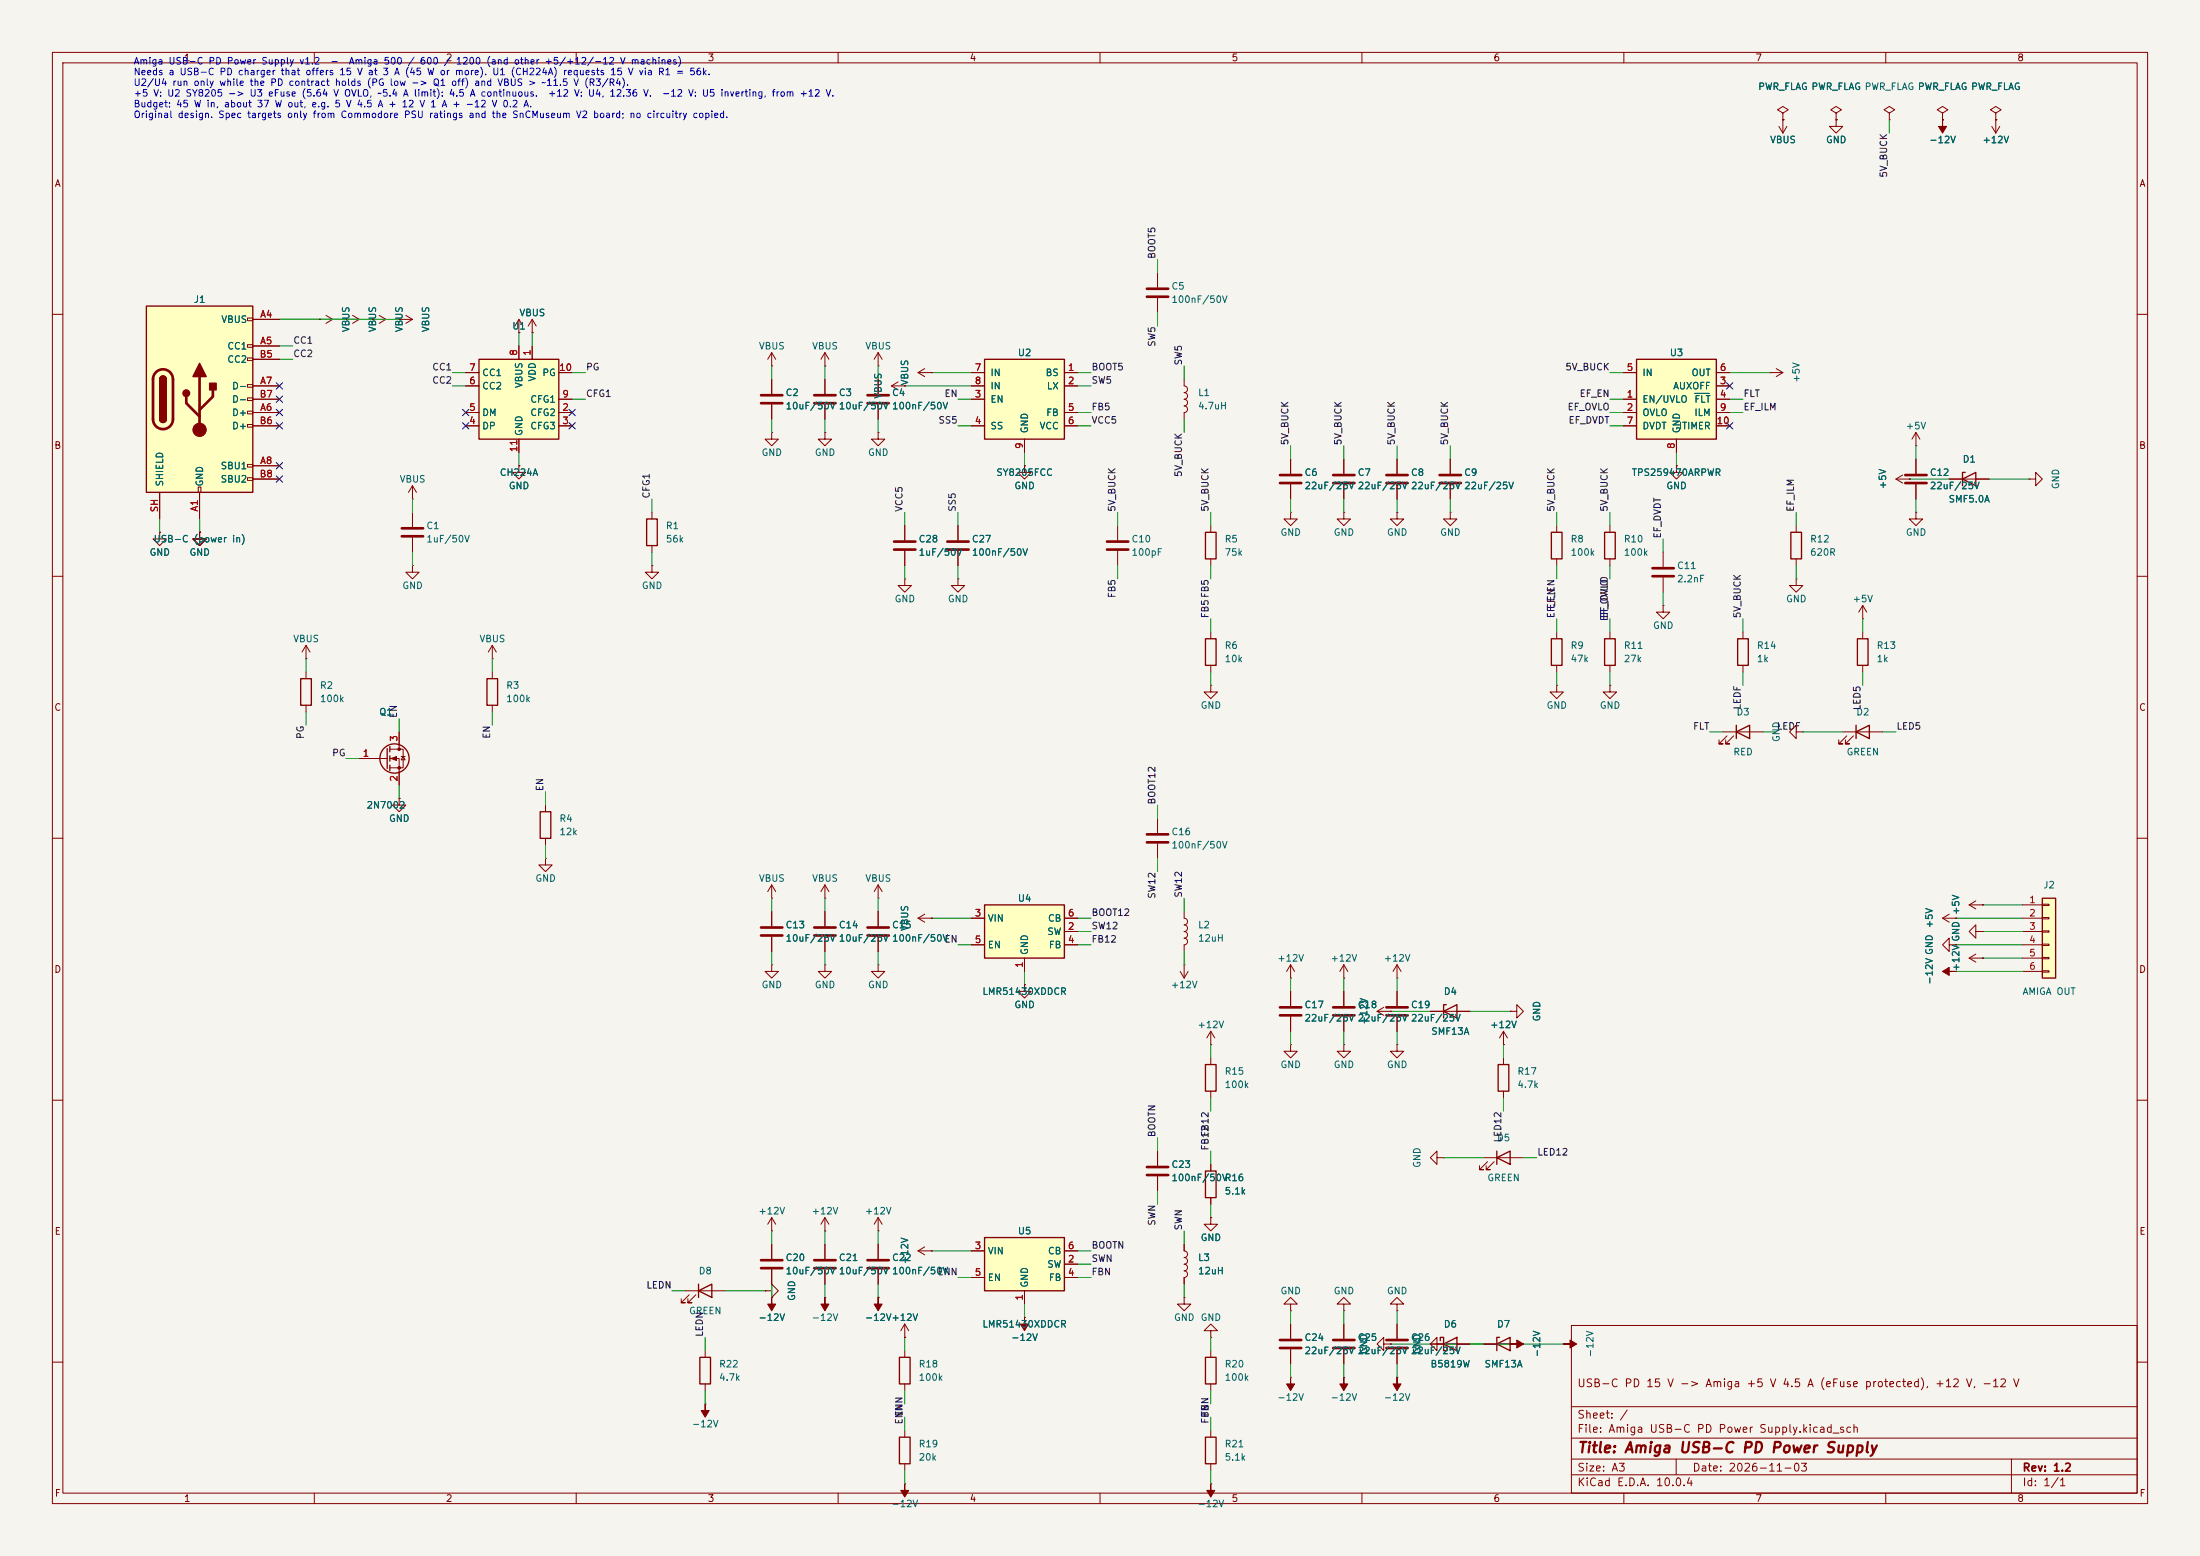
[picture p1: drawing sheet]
<svg xmlns="http://www.w3.org/2000/svg" width="420mm" height="297mm" viewBox="0 0 420 297" stroke-linecap="round" stroke-linejoin="round" font-family="sans-serif">
<path d="M0 0h420v297h-420z" fill="#f5f4ef" stroke="#f5f4ef" stroke-width=".19"/>
<g fill="none" stroke="#840000" stroke-width=".19">
<path d="M10 10h400v277h-400zM12 12h396v273h-396zM60 10v2M110 10v2M160 10v2M210 10v2M260 10v2M310 10v2M360 10v2M10 60h2M408 60h2M99.1 88.9v1.3h1.2l-1.2 1.2-1.3-1.2h1.3"/>
<path d="M99.1 88.9h.1M10 110h2M213.4 100.3v2.8M213.4 105.2v2.8M408 110h2M10 160h2M408 160h2M288.3 193h1.3v-1.2l1.2 1.2-1.2 1.3v-1.3M288.3 193h.1M10 210h2M408 210h2M300 253h108v32h-108z"/>
<path d="M10 260h2M300 278.5h108M300 274.5h108M300 268.5h108M320 278.5v3M384 278.5v6.5M408 260h2M60 285v2M110 285v2M160 285v2M210 285v2M260 285v2"/>
<path d="M300 281.5h108M310 285v2M360 285v2"/>
</g>
<path d="M211.3 103.4h4.1M211.3 104.9h4.1" fill="none" stroke="#840000" stroke-width=".51"/>
<path d="M188 68.6h15.2v15.2h-15.2z" fill="#ffffc2"/>
<path d="M188 68.6h15.2v15.2h-15.2zM123.4 99.1h2.1v5h-2.1zM230.1 121.9h2.1v5.1h-2.1zM275.6 193l2.5-1.2v2.5zM276.1 191.8h-.5v2.5M230.1 203.2h2.1v5.1h-2.1zM285.7 219.7v2.5M230.1 223.5h2.1v5.1h-2.1zM285.7 221l2.6-1.3v2.5zM171.7 259.1h2v5.1h-2zM171.7 274.3h2v5.1h-2z" fill="none" stroke="#840000" stroke-width=".25"/>
<g fill="none" stroke="#840000" stroke-width=".19">
<path d="M221 52.1v2.8M221 56.9v2.8M185.4 71.1h2.6M185.4 73.7h2.6M185.4 76.2h2.6M203.2 71.1h2.5M203.2 73.7h2.5M203.2 78.7h2.5M226.1 72.4v1.3a.64 .64 0 0 1 .6 .6 .64 .64 0 0 1-.6 .6 .64 .64 0 0 1 .6 .7 .64 .64 0 0 1-.6 .6 .64 .64 0 0 1 .6 .6 .64 .64 0 0 1-.6 .7 .64 .64 0 0 1 .6 .6 .64 .64 0 0 1-.6 .6v1.3M78.7 95.3h.1M78.7 92.7l-.7 1.3M78.7 92.7l.8 1.3"/>
<path d="M78.7 92.7v2.6M78.7 97.8v2.8M124.5 97.8v1.3M185.4 81.3h2.6M195.6 88.9v1.3h1.2l-1.2 1.2-1.3-1.2h1.3M195.6 88.9h.1M195.6 83.8v2.6M203.2 81.3h2.5M246.4 97.8v1.3h1.2l-1.2 1.2-1.3-1.2h1.3M246.4 97.8h.1M246.4 87.6v2.8M246.4 92.5v2.8"/>
<path d="M256.5 97.8v1.3h1.3l-1.3 1.2-1.2-1.2h1.2M256.5 97.8h.1M256.5 87.6v2.8M256.5 92.5v2.8M266.7 97.8v1.3h1.3l-1.3 1.2-1.3-1.2h1.3M266.7 97.8h.1M266.7 87.6v2.8M266.7 92.5v2.8M276.9 97.8v1.3h1.2l-1.2 1.2-1.3-1.2h1.3M276.9 97.8h.1M276.9 87.6v2.8M276.9 92.5v2.8"/>
<path d="M30.5 101.6v1.3h1.2l-1.2 1.2-1.3-1.2h1.3M30.5 101.6h.1M38.1 101.6v1.3h1.3l-1.3 1.2-1.3-1.2h1.3M38.1 101.6h.1M78.7 108v1.2h1.3l-1.3 1.3-1.2-1.3h1.2M78.7 108h.1M78.7 102.6v2.8M124.5 108v1.2h1.2l-1.2 1.3-1.3-1.3h1.3M124.5 108h.1M124.5 104.1v1.3M182.9 110.5v1.3h1.2l-1.2 1.2-1.3-1.2h1.3M182.9 110.5h.1"/>
<path d="M182.9 100.3v2.8M182.9 105.2v2.8M231.1 120.7v1.2M231.1 127v1.3M246.4 199.4v1.3h1.2l-1.2 1.2-1.3-1.2h1.3M246.4 199.4h.1M246.4 189.2v2.8M246.4 194.1v2.8M256.5 199.4v1.3h1.3l-1.3 1.2-1.2-1.2h1.2M256.5 199.4h.1M256.5 189.2v2.8M256.5 194.1v2.8"/>
<path d="M262.9 193h2.5M262.9 193l1.3 .8M264.2 192.3l-1.3 .7M265.4 193h.1M266.7 189.2v2.8M266.7 194.1v2.8M273 193h7.7M287 199.4h.1M287 196.9l-.7 1.2M287 196.9l.8 1.2M287 196.9v2.5M221 219.7v2.8"/>
<path d="M231.1 201.9v1.3M231.1 208.3v1.3M157.5 237.5v2.8M167.6 234.9h.1M167.6 232.4l-.7 1.3M167.6 232.4l.8 1.3M167.6 232.4v2.5M167.6 237.5v2.8M221 224.5v2.8M226.1 237.5v1.3a.64 .64 0 0 1 .6 .6 .64 .64 0 0 1-.6 .6M231.1 232.4v1.3h1.3l-1.3 1.2-1.2-1.2h1.2M231.1 232.4h.1"/>
<path d="M231.1 222.2v1.3M231.1 228.6v1.3M274.3 221v-1.3l-1.3 1.3 1.3 1.2v-1.2h1.3M275.6 221h.1M283.2 221h7.6M284 221.7l-1.6 1.6h.8h-.8v-.8M285.2 221.7l-1.5 1.6h.8h-.8v-.8M146 246.4h1.3v-1.3l1.3 1.3-1.3 1.2v-1.2M146 246.4h.1M147.3 247.6h.1M157.5 247.6h.1M157.5 242.3v2.8"/>
<path d="M167.6 247.6h.1M167.6 242.3v2.8M172.7 257.8v1.3M226.1 247.6v1.3h1.2l-1.2 1.3-1.3-1.3h1.3M226.1 247.6h.1M226.1 240a.64 .64 0 0 1 .6 .7 .64 .64 0 0 1-.6 .6 .64 .64 0 0 1 .6 .6 .64 .64 0 0 1-.6 .7 .64 .64 0 0 1 .6 .6 .64 .64 0 0 1-.6 .6v1.3M172.7 264.2v1.2M172.7 273v1.3M172.7 279.4v1.3M172.7 283.2h.1"/>
</g>
<g fill="none" stroke="#840000" stroke-width=".51">
<path d="M218.9 55.1h4.1M218.9 56.6h4.1M244.3 90.7h4.1M244.3 92.2h4.1M254.5 90.7h4.1M254.5 92.2h4.1M264.7 90.7h4M264.7 92.2h4M274.8 90.7h4.1M274.8 92.2h4.1M76.7 100.8h4.1M76.7 102.4h4.1"/>
<path d="M180.8 103.4h4.1M180.8 104.9h4.1M244.3 192.3h4.1M244.3 193.8h4.1M254.5 192.3h4.1M254.5 193.8h4.1M264.7 192.3h4M264.7 193.8h4M218.9 222.8h4.1M218.9 224.3h4.1M155.4 240.5h4.1M155.4 242.1h4.1"/>
<path d="M165.6 240.5h4.1M165.6 242.1h4.1"/>
</g>
<g fill="#840000" stroke="#840000" stroke-width=".19">
<path d="M147.3 247.6v1.3h.8l-.8 1.3-.7-1.3h.7z"/>
<path d="M157.5 247.6v1.3h.7l-.7 1.3-.8-1.3h.8z"/>
<path d="M167.6 247.6v1.3h.8l-.8 1.3-.7-1.3h.7z"/>
<path d="M172.7 283.2v1.3h.8l-.8 1.2-.7-1.2h.7z"/>
</g>
<path d="M91.4 68.6h15.3v15.2h-15.3z" fill="#ffffc2"/>
<path d="M91.4 68.6h15.3v15.2h-15.3zM374.6 91.4l2.6-1.2v2.5zM375.2 90.2h-.6v2.5" fill="none" stroke="#840000" stroke-width=".25"/>
<g fill="none" stroke="#840000" stroke-width=".19">
<path d="M88.9 78.7h2.5M88.9 73.7h2.5M88.9 71.1h2.5M99.1 66v2.6M101.6 66v2.6M106.7 78.7h2.5M106.7 71.1h2.5M106.7 76.2h2.5M337.8 71.1h.1M337.8 71.1h2.6M339.1 70.4l1.3 .7M340.4 71.1l-1.3 .8"/>
<path d="M88.9 81.3h2.5M99.1 83.8v2.6M106.7 81.3h2.5M372.1 91.4h7.6M175.3 175.3l1.2 .7M175.3 175.3h2.5M176.5 174.5l-1.2 .8M177.8 175.3h.1"/>
</g>
<path d="M188 172.7h15.2v10.2h-15.2z" fill="#ffffc2"/>
<path d="M331.5 139.7l2.5-1.3v2.6zM331.5 138.4v2.6M354.3 139.7l2.6-1.3v2.6zM354.3 138.4v2.6M188 172.7h15.2v10.2h-15.2z" fill="none" stroke="#840000" stroke-width=".25"/>
<g fill="none" stroke="#840000" stroke-width=".19">
<path d="M339.6 24.1l.8 1.3M340.4 21.6l1-.6-1-.7-1.1 .7 1.1 .6v1.3M340.4 22.9h.1M340.4 22.9v2.5M341.1 24.1l-.7 1.3M350.5 22.9v1.2h1.3l-1.3 1.3-1.3-1.3h1.3M350.5 22.9h.1M350.5 21.6l1-.6-1-.7-1 .7 1 .6v1.3M360.7 21.6l1-.6-1-.7-1 .7 1 .6v1.3M360.7 22.9h.1M370.8 21.6l1.1-.6-1.1-.7-1 .7 1 .6v1.3M370.8 22.9h.1"/>
<path d="M380.2 24.1l.8 1.3M381 21.6l1-.6-1-.7-1 .7 1 .6v1.3M381 22.9h.1M381 22.9v2.5M381.8 24.1l-.8 1.3M320 88.9v1.3h1.3l-1.3 1.2-1.2-1.2h1.2M320 88.9h.1M365.8 85.1h.1M365.8 82.6l-.8 1.2M365.8 82.6l.7 1.2M365.8 82.6v2.5M365.8 87.6v2.8"/>
<path d="M365.8 92.5v2.8M387.3 91.4h1.3v-1.2l1.3 1.2-1.3 1.3v-1.3M387.3 91.4h.1M328.9 139.7h7.6M342.9 139.7v-1.3l-1.3 1.3 1.3 1.3v-1.3h1.3M344.2 139.7h.1M351.8 139.7h7.6M329.7 140.5l-1.5 1.5h.7h-.7v-.8M331 140.5l-1.6 1.5h.8h-.8v-.8M352.6 140.5l-1.6 1.5h.8h-.8v-.8M353.8 140.5l-1.5 1.5h.8h-.8v-.8M185.4 175.3h2.6"/>
<path d="M203.2 177.8h2.5M203.2 175.3h2.5M370.8 175.3h2.6M370.8 175.3l1.3 .7M372.1 174.5l-1.3 .8M373.4 175.3h.1M375.9 172.7l1.3 .8M375.9 172.7h2.6M377.2 177.8v-1.3l-1.3 1.3 1.3 1.3v-1.3h1.3M377.2 172l-1.3 .7M378.5 177.8h.1M378.5 172.7h.1"/>
<path d="M185.4 180.3h2.6M195.6 188v1.2h1.2l-1.2 1.3-1.3-1.3h1.3M195.6 188h.1M195.6 182.9v2.5M203.2 180.3h2.5M372.1 180.3v-1.2l-1.3 1.2 1.3 1.3v-1.3h1.3M373.4 185.4h.1M373.4 180.3h.1M375.9 182.9l1.3 .7M375.9 182.9h2.6M377.2 182.1l-1.3 .8M378.5 182.9h.1"/>
</g>
<g fill="#840000" stroke="#840000" stroke-width=".19">
<path d="M370.8 22.9v1.2h.8l-.8 1.3-.7-1.3h.7z"/>
<path d="M370.8 185.4l1.3-.7v.7h1.3h-1.3v.8z"/>
</g>
<path d="M363.7 90.7h4.1M363.7 92.2h4.1" fill="none" stroke="#840000" stroke-width=".51"/>
<path d="M389.9 171.5h2.5v15.2h-2.5z" fill="#ffffc2"/>
<path d="M230.1 101.6h2.1v5.1h-2.1zM296.2 101.6h2v5.1h-2zM306.3 101.6h2.1v5.1h-2.1zM341.9 101.6h2v5.1h-2zM296.2 121.9h2v5.1h-2zM306.3 121.9h2.1v5.1h-2.1zM331.7 121.9h2.1v5.1h-2.1zM354.6 121.9h2v5.1h-2zM389.9 171.5h2.5v15.2h-2.5zM286 203.2h2v5.1h-2z" fill="none" stroke="#840000" stroke-width=".25"/>
<g fill="none" stroke="#840000" stroke-width=".19">
<path d="M361.9 91.4l1.3 .8M361.9 91.4h2.6M363.2 90.7l-1.3 .7M364.5 91.4h.1M365.8 97.8v1.3h1.2l-1.2 1.2-1.3-1.2h1.3M365.8 97.8h.1M231.1 100.3v1.3M231.1 106.7v1.3M297.2 100.3v1.3M297.2 106.7v1.3M307.3 100.3v1.3M307.3 106.7v1.3"/>
<path d="M317.5 115.6v1.2h1.3l-1.3 1.3-1.3-1.3h1.3M317.5 115.6h.1M317.5 105.4v2.8M317.5 110.2v2.8M342.9 110.5v1.3h1.3l-1.3 1.2-1.3-1.2h1.3M342.9 110.5h.1M342.9 100.3v1.3M342.9 106.7v1.3M355.6 118.1h.1M355.6 115.6v2.5M355.6 115.6l-.8 1.2M355.6 115.6l.8 1.2"/>
<path d="M231.1 130.8v1.3h1.3l-1.3 1.3-1.2-1.3h1.2M231.1 130.8h.1M297.2 130.8v1.3h1.2l-1.2 1.3-1.3-1.3h1.3M297.2 130.8h.1M297.2 120.7v1.2M297.2 127v1.3M307.3 130.8v1.3h1.3l-1.3 1.3-1.2-1.3h1.2M307.3 130.8h.1M307.3 120.7v1.2M307.3 127v1.3M332.7 120.7v1.2M332.7 127v1.3"/>
<path d="M355.6 120.7v1.2M355.6 127v1.3M221 156.2v2.8M221 161v2.8M226.1 174v1.3a.64 .64 0 0 1 .6 .6 .64 .64 0 0 1-.6 .6 .64 .64 0 0 1 .6 .7 .64 .64 0 0 1-.6 .6M226.1 177.8a.64 .64 0 0 1 .6 .6 .64 .64 0 0 1-.6 .7 .64 .64 0 0 1 .6 .6 .64 .64 0 0 1-.6 .6v1.3M386.1 172.7h3.8M386.1 175.3h3.8M386.1 177.8h3.8M389.9 172.6h1.3v.2h-1.3zM389.9 175.1h1.3v.3h-1.3zM389.9 177.7h1.3v.2h-1.3z"/>
<path d="M225.3 185.4l.8 1.3M226.1 184.2h.1M226.1 184.2v2.5M226.8 185.4l-.7 1.3M231.1 199.4h.1M231.1 196.9v2.5M231.1 196.9l-.7 1.2M231.1 196.9l.8 1.2M246.4 186.7h.1M246.4 184.2l-.8 1.2M246.4 184.2l.7 1.2M246.4 184.2v2.5"/>
<path d="M256.5 186.7h.1M256.5 184.2l-.7 1.2M256.5 184.2l.8 1.2M256.5 184.2v2.5M266.7 199.4v1.3h1.3l-1.3 1.2-1.3-1.2h1.3M266.7 199.4h.1M266.7 186.7h.1M266.7 184.2l-.8 1.2M266.7 184.2l.8 1.2M266.7 184.2v2.5M386.1 180.3h3.8M386.1 182.9h3.8"/>
<path d="M386.1 185.4h3.8M389.9 180.2h1.3v.3h-1.3zM389.9 182.8h1.3v.2h-1.3zM389.9 185.3h1.3v.2h-1.3zM287 201.9v1.3M287 208.3v1.3"/>
</g>
<path d="M315.5 108.5h4M315.5 110h4M218.9 159.3h4.1M218.9 160.8h4.1" fill="none" stroke="#840000" stroke-width=".51"/>
<path d="M312.4 68.6h15.3v15.2h-15.3z" fill="#ffffc2"/>
<path d="M312.4 68.6h15.3v15.2h-15.3zM275 255.9v-.6h.6v2.5h.6v-.6M275.6 256.5l2.5-1.2v2.5zM230.1 274.3h2.1v5.1h-2.1z" fill="none" stroke="#840000" stroke-width=".25"/>
<g fill="none" stroke="#840000" stroke-width=".19">
<path d="M66 61h.1M66 61h2.6M67.3 60.2l1.3 .8M68.6 61l-1.3 .7M309.9 76.2h2.5M309.9 78.7h2.5M309.9 71.1h2.5M327.7 76.2h2.5M327.7 78.7h2.5M327.7 73.7h2.5M327.7 71.1h2.5M167.6 82.6v1.2h1.3l-1.3 1.3-1.2-1.3h1.2"/>
<path d="M167.6 82.6h.1M309.9 81.3h2.5M320 83.8v2.6M327.7 81.3h2.5M172.7 110.5v1.3h1.3l-1.3 1.2-1.3-1.2h1.3M172.7 110.5h.1M172.7 100.3v2.8M172.7 105.2v2.8M147.3 171.5h.1M147.3 168.9l-.7 1.3M147.3 168.9l.8 1.3M147.3 168.9v2.6"/>
<path d="M147.3 174v2.8M147.3 178.8v2.8M157.5 171.5h.1M157.5 168.9l-.8 1.3M157.5 168.9l.7 1.3M157.5 168.9v2.6M147.3 184.2v1.2h1.3l-1.3 1.3-1.3-1.3h1.3M147.3 184.2h.1M157.5 184.2v1.2h1.2l-1.2 1.3-1.3-1.3h1.3M157.5 184.2h.1M167.6 184.2v1.2h1.3l-1.3 1.3-1.2-1.3h1.2M167.6 184.2h.1"/>
<path d="M175.3 238.8l1.2 .7M175.3 238.8h2.5M176.5 238l-1.2 .8M177.8 238.8h.1M256.5 252.7v2.8M256.5 257.6v2.7M264.2 256.5v-1.2l-1.3 1.2 1.3 1.3v-1.3h1.2M265.4 256.5h.1M266.7 248.9h1.3l-1.3-1.3-1.3 1.3h1.3v1.3M266.7 250.2h.1M273 256.5h7.7M288.3 256.5h.1"/>
<path d="M231.1 273v1.3M231.1 279.4v1.3M231.1 283.2h.1"/>
</g>
<path d="M323.5 75.1h2.8" fill="none" stroke="#006464" stroke-width=".19"/>
<g fill="#840000" stroke="#840000" stroke-width=".19">
<path d="M288.3 256.5h1.3v-.7l1.2 .7-1.2 .8v-.8z"/>
<path d="M231.1 283.2v1.3h.8l-.8 1.2-.7-1.2h.7z"/>
</g>
<path d="M170.7 103.4h4.1M170.7 104.9h4.1M145.3 177h4.1M145.3 178.6h4.1M254.5 255.8h4.1M254.5 257.3h4.1" fill="none" stroke="#840000" stroke-width=".51"/>
<path d="M188 236.2h15.2v10.2h-15.2z" fill="#ffffc2"/>
<g fill="none" stroke="#840000" stroke-width=".25">
<path d="M57.4 129.5h2v5.1h-2zM73.9 142.9v3.8M74.4 142.5v1M74.4 144.3v1M74.4 146.1v1M103.1 154.9h2.1v5.1h-2.1zM188 236.2h15.2v10.2h-15.2zM133.3 246.4l2.6-1.3v2.5zM133.3 245.1v2.5M230.1 259.1h2.1v5.1h-2.1zM285.7 256.5l2.6-1.2v2.5zM286.3 255.3h-.6v2.5"/>
<circle cx="75.3" cy="144.8" r="2.79"/>
</g>
<g fill="none" stroke="#840000" stroke-width=".19">
<path d="M61 61h.1M61 61h2.5M62.2 60.2l1.3 .8M63.5 61l-1.3 .7M71.1 61h.1M71.1 61h2.6M72.4 60.2l1.3 .8M73.7 61l-1.3 .7M76.2 61h.1M76.2 61h2.5M77.5 60.2l1.2 .8M78.7 61l-1.2 .7"/>
<path d="M99.1 63.5h.1M99.1 61l-.8 1.2M99.1 61l.7 1.2M99.1 61v2.5M101.6 63.5h.1M101.6 61l-.8 1.2M101.6 61l.8 1.2M101.6 61v2.5M147.3 69.9h.1M147.3 67.3v2.6M147.3 72.4v2.8M147.3 77.2v2.8"/>
<path d="M147.3 67.3l-.7 1.3M147.3 67.3l.8 1.3M157.5 69.9h.1M157.5 67.3v2.6M157.5 72.4v2.8M157.5 77.2v2.8M157.5 67.3l-.8 1.3M157.5 67.3l.7 1.3M167.6 69.9h.1M167.6 67.3v2.6M167.6 72.4v2.8M167.6 77.2v2.8"/>
<path d="M167.6 67.3l-.7 1.3M167.6 67.3l.8 1.3M170.2 73.7l1.2 .7M170.2 73.7h2.5M171.4 72.9l-1.2 .8M172.7 73.7h.1M175.3 71.1l1.2 .8M175.3 71.1h2.5M176.5 70.4l-1.2 .7M177.8 71.1h.1M147.3 82.6v1.2h1.3l-1.3 1.3-1.3-1.3h1.3M147.3 82.6h.1"/>
<path d="M157.5 82.6v1.2h1.2l-1.2 1.3-1.3-1.3h1.3M157.5 82.6h.1M58.4 125.7h.1M58.4 123.2v2.5M58.4 128.3v1.2M58.4 134.6v1.3M58.4 123.2l-.7 1.3M58.4 123.2l.8 1.3M76.2 139.7v3.3M94 125.7h.1M94 123.2l-.8 1.3M94 123.2l.7 1.3"/>
<path d="M94 123.2v2.5M68.6 144.8h5.3M74.4 143h2.6v3.6h-2.6M74.4 144.8h1.8v5.1M76.2 152.4v1.3h1.3l-1.3 1.2-1.3-1.2h1.3M76.2 152.4h.1M76.6 144.4h.7M77 144.4l.3 .6h-.7zM104.1 153.7v1.2M104.1 160v1.3M157.5 174v2.8M157.5 178.8v2.8"/>
<path d="M167.6 171.5h.1M167.6 168.9v2.6M167.6 174v2.8M167.6 178.8v2.8M167.6 168.9l-.7 1.3M167.6 168.9l.8 1.3M147.3 234.9h.1M147.3 232.4v2.5M147.3 237.5v2.8M147.3 232.4l-.7 1.3M147.3 232.4l.8 1.3M157.5 234.9h.1"/>
<path d="M157.5 232.4v2.5M157.5 232.4l-.8 1.3M157.5 232.4l.7 1.3M185.4 238.8h2.6M203.2 238.8h2.5M130.8 246.4h7.6M131.6 247.1l-1.6 1.6h.8h-.8v-.8M132.8 247.1l-1.5 1.6h.8h-.8v-.8M147.3 242.3v2.8M172.7 255.3h.1M172.7 252.7l-.7 1.3M172.7 252.7l.8 1.3"/>
<path d="M172.7 252.7v2.6M185.4 243.8h2.6M195.6 251.5h.1M195.6 246.4v2.5M203.2 241.3h2.5M203.2 243.8h2.5M231.1 254h1.3l-1.3-1.3-1.2 1.3h1.2v1.3M231.1 255.3h.1M231.1 257.8v1.3M246.4 248.9h1.2l-1.2-1.3-1.3 1.3h1.3v1.3M246.4 250.2h.1M246.4 252.7v2.8"/>
<path d="M246.4 257.6v2.7M256.5 248.9h1.3l-1.3-1.3-1.2 1.3h1.2v1.3M256.5 250.2h.1M266.7 252.7v2.8M266.7 257.6v2.7M283.2 256.5h7.6M298.4 256.5h.1M134.6 268h.1M231.1 264.2v1.2M246.4 262.9h.1M256.5 262.9h.1M266.7 262.9h.1"/>
</g>
<g fill="#840000" stroke="#840000" stroke-width=".19">
<path d="M74.7 144.8l1-.4v.8z"/>
<path d="M195.6 251.5v1.2h.7l-.7 1.3-.8-1.3h.8z"/>
<path d="M266.7 262.9v1.3h.8l-.8 1.2-.8-1.2h.8z"/>
<path d="M256.5 262.9v1.3h.8l-.8 1.2-.7-1.2h.7z"/>
<path d="M246.4 262.9v1.3h.7l-.7 1.2-.8-1.2h.8z"/>
<path d="M298.4 256.5h1.3v-.7l1.3 .7-1.3 .8v-.8z"/>
<path d="M134.6 268v1.2h.8l-.8 1.3-.7-1.3h.7z"/>
<circle cx="76.2" cy="143" r=".25"/>
<circle cx="76.2" cy="146.6" r=".25"/>
</g>
<g fill="none" stroke="#840000" stroke-width=".51">
<path d="M145.3 75.4h4.1M145.3 77h4.1M155.4 75.4h4.1M155.4 77h4.1M165.6 75.4h4.1M165.6 77h4.1M155.4 177h4.1M155.4 178.6h4.1M165.6 177h4.1M165.6 178.6h4.1M145.3 240.5h4.1M145.3 242.1h4.1"/>
<path d="M244.3 255.8h4.1M244.3 257.3h4.1M264.7 255.8h4M264.7 257.3h4"/>
</g>
<path d="M27.9 58.4h20.4v35.6h-20.4z" fill="#ffffc2"/>
<g fill="none" stroke="#840000" stroke-width=".19">
<path d="M340.4 22.9h.1M350.5 22.9h.1M370.8 22.9h.1M381 22.9h.1M47.2 60.7h1.1v.5h-1.1zM47.2 65.8h1.1v.5h-1.1zM47.2 68.3h1.1v.5h-1.1zM47.2 73.4h1.1v.5h-1.1zM47.2 75.9h1.1v.6h-1.1zM47.2 78.5h1.1v.5h-1.1zM48.3 61h5M48.3 66h5"/>
<path d="M48.3 78.7h5M48.3 73.7h5M48.3 68.6h5M48.3 76.2h5M61 61h.1M66 61h.1M71.1 61h.1M76.2 61h.1M88.9 78.7h2.5M88.9 73.7h2.5M88.9 71.1h2.5M99.1 63.5h.1"/>
<path d="M99.1 66v2.6M101.6 63.5h.1M101.6 66v2.6M106.7 78.7h2.5M106.7 76.2h2.5M106.7 71.1h2.5M147.3 72.4v2.8M147.3 77.2v2.8M157.5 72.4v2.8M157.5 77.2v2.8M167.6 72.4v2.8M167.6 77.2v2.8"/>
<path d="M172.7 73.7h.1M177.8 71.1h.1M185.4 73.7h2.6M185.4 76.2h2.6M185.4 71.1h2.6M203.2 78.7h2.5M203.2 73.7h2.5M203.2 71.1h2.5M309.9 78.7h2.5M309.9 76.2h2.5M309.9 71.1h2.5M327.7 78.7h2.5"/>
<path d="M327.7 73.7h2.5M327.7 76.2h2.5M327.7 71.1h2.5M30.5 94v5.1M37.8 93h.6v1h-.6zM38.1 94v5.1M47.2 81h1.1v.5h-1.1zM47.2 88.6h1.1v.6h-1.1zM47.2 91.2h1.1v.5h-1.1zM48.3 88.9h5M48.3 81.3h5M48.3 91.4h5"/>
<path d="M88.9 81.3h2.5M99.1 88.9h.1M99.1 83.8v2.6M106.7 81.3h2.5M185.4 81.3h2.6M195.6 88.9h.1M195.6 83.8v2.6M203.2 81.3h2.5M246.4 87.6v2.8M246.4 92.5v2.8M256.5 87.6v2.8M256.5 92.5v2.8"/>
<path d="M266.7 87.6v2.8M266.7 92.5v2.8M276.9 87.6v2.8M276.9 92.5v2.8M309.9 81.3h2.5M320 88.9h.1M320 83.8v2.6M327.7 81.3h2.5M364.5 91.4h.1M365.8 87.6v2.8M365.8 92.5v2.8M372.1 91.4h2.5"/>
<path d="M377.2 91.4h2.5M30.5 101.6h.1M38.1 101.6h.1M172.7 100.3v2.8M172.7 105.2v2.8M182.9 100.3v2.8M182.9 105.2v2.8M76.2 139.7v2.5M94 128.3v1.2M94 134.6v1.3M68.6 144.8h2.5M76.2 152.4h.1"/>
<path d="M76.2 147.3v2.6M104.1 163.8v1.3h1.3l-1.3 1.3-1.2-1.3h1.2M104.1 163.8h.1M147.3 174v2.8M147.3 178.8v2.8M157.5 174v2.8M157.5 178.8v2.8M167.6 174v2.8M167.6 178.8v2.8M177.8 175.3h.1M185.4 175.3h2.6M203.2 177.8h2.5"/>
<path d="M203.2 175.3h2.5M373.4 175.3h.1M378.5 172.7h.1M378.5 177.8h.1M185.4 180.3h2.6M195.6 188h.1M195.6 182.9v2.5M203.2 180.3h2.5M246.4 189.2v2.8M246.4 194.1v2.8M256.5 189.2v2.8M256.5 194.1v2.8"/>
<path d="M265.4 193h.1M266.7 189.2v2.8M266.7 194.1v2.8M273 193h2.6M278.1 193h2.6M287 199.4h.1M288.3 193h.1M373.4 180.3h.1M373.4 185.4h.1M378.5 182.9h.1M221 219.7v2.8M147.3 237.5v2.8"/>
<path d="M157.5 237.5v2.8M167.6 237.5v2.8M177.8 238.8h.1M185.4 238.8h2.6M203.2 238.8h2.5M221 224.5v2.8M226.1 237.5v1.3M231.1 232.4h.1M231.1 222.2v1.3M231.1 228.6v1.3M134.6 257.8v1.3M146 246.4h.1"/>
<path d="M147.3 247.6h.1M147.3 242.3v2.8M157.5 242.3v2.8M167.6 247.6h.1M167.6 242.3v2.8M172.7 255.3h.1M185.4 243.8h2.6M195.6 251.5h.1M195.6 246.4v2.5M203.2 241.3h2.5M203.2 243.8h2.5M226.1 243.8v1.3"/>
<path d="M246.4 252.7v2.8M246.4 257.6v2.7M256.5 252.7v2.8M256.5 257.6v2.7M265.4 256.5h.1M266.7 252.7v2.8M266.7 257.6v2.7M273 256.5h2.6M274.3 256.5v-1.2l-1.3 1.2 1.3 1.3v-1.3h1.3M275.6 256.5h.1M278.1 256.5h2.6M283.2 256.5h2.5"/>
<path d="M288.3 256.5h.1M288.3 256.5h2.5M134.6 264.2v1.2"/>
</g>
<path d="M27.9 58.4h20.4v35.6h-20.4zM30.5 72.4a.64 .64 0 0 1 .6-.6 .64 .64 0 0 1 .6 .6M30.5 80a.64 .64 0 0 0 .6 .6 .64 .64 0 0 0 .6-.6M93 129.5h2v5.1h-2zM133.6 259.1h2v5.1h-2z" fill="none" stroke="#840000" stroke-width=".25"/>
<path d="M29.8 71.1a1.9 1.9 0 0 1 2-.5 1.9 1.9 0 0 1 1.2 1.8v7.6a1.91 1.91 0 0 1-1.9 1.9 1.91 1.91 0 0 1-1.9-1.9v-7.8l.2-.6zM35.6 75.7v1.3l2.5 2.5M38.1 71.9v10.1M40.6 74.4v1.3l-2.5 2.5" fill="none" stroke="#840000" stroke-width=".51"/>
<g fill="#840000" stroke="#840000" stroke-width=".25">
<path d="M30.5 72.4h1.2v7.6h-1.2z"/>
<path d="M30.7 71.9a.64 .64 0 0 1 .7-.1 .64 .64 0 0 1 .3 .6h-1.2z"/>
<path d="M30.5 80h1.2a.64 .64 0 0 1-.6 .6 .64 .64 0 0 1-.6-.6z"/>
<path d="M38.1 69.3l1.3 2.6h-2.6z"/>
<path d="M40 73.2h1.3v1.2h-1.3z"/>
<circle cx="35.6" cy="75.1" r=".63"/>
</g>
<circle cx="38.1" cy="82" r="1.27" fill="#840000" stroke="#840000" stroke-width=".19"/>
<g fill="none" stroke="#009600" stroke-width=".19">
<path d="M360.7 22.9v2.5M221 49.5v2.6M221 59.7v2.5M53.3 61h22.9M53.3 66h2.6M53.3 68.6h2.6M86.4 73.7h2.5M86.4 71.1h2.5M99.1 63.5v2.5M101.6 63.5v2.5M109.2 71.1h2.6M109.2 76.2h2.6"/>
<path d="M147.3 69.9v2.5M157.5 69.9v2.5M167.6 69.9v2.5M172.7 73.7h12.7M177.8 71.1h7.6M182.9 76.2h2.5M205.7 73.7h2.6M205.7 71.1h2.6M205.7 78.7h2.6M226.1 69.9v2.5M307.3 71.1h2.6M307.3 76.2h2.6"/>
<path d="M307.3 78.7h2.6M330.2 71.1h7.6M330.2 76.2h2.5M330.2 78.7h2.5M30.5 99.1v2.5M38.1 99.1v2.5M78.7 95.3v2.5M99.1 86.4v2.5M124.5 95.3v2.5M147.3 80v2.6M157.5 80v2.6M167.6 80v2.6"/>
<path d="M172.7 97.8v2.5M182.9 97.8v2.5M182.9 81.3h2.5M195.6 86.4v2.5M205.7 81.3h2.6M213.4 97.8v2.5M226.1 80v2.6M231.1 97.8v2.5M246.4 85.1v2.5M246.4 95.3v2.5M256.5 85.1v2.5M256.5 95.3v2.5"/>
<path d="M266.7 85.1v2.5M266.7 95.3v2.5M276.9 85.1v2.5M276.9 95.3v2.5M297.2 97.8v2.5M307.3 81.3h2.6M307.3 97.8v2.5M320 86.4v2.5M342.9 97.8v2.5M364.5 91.4h7.6M365.8 85.1v2.5M365.8 95.3v2.5"/>
<path d="M379.7 91.4h7.6M78.7 105.4v2.6M124.5 105.4v2.6M172.7 108v2.5M182.9 108v2.5M213.4 108v2.5M231.1 108v2.5M231.1 118.1v2.6M297.2 108v2.5M297.2 118.1v2.6M307.3 108v2.5M307.3 118.1v2.6"/>
<path d="M317.5 102.9v2.5M317.5 113v2.6M332.7 118.1v2.6M342.9 108v2.5M355.6 118.1v2.6M58.4 125.7v2.6M58.4 135.9v2.5M76.2 137.2v2.5M94 125.7v2.6M94 135.9v2.5M231.1 128.3v2.5M297.2 128.3v2.5"/>
<path d="M307.3 128.3v2.5M326.4 139.7h2.5M332.7 128.3v2.5M336.5 139.7h2.6M344.2 139.7h7.6M355.6 128.3v2.5M359.4 139.7h2.5M66 144.8h2.6M76.2 149.9v2.5M104.1 151.1v2.6M221 153.7v2.5M104.1 161.3v2.5"/>
<path d="M147.3 171.5v2.5M157.5 171.5v2.5M167.6 171.5v2.5M177.8 175.3h7.6M205.7 175.3h2.6M205.7 177.8h2.6M221 163.8v2.6M226.1 171.5v2.5M373.4 175.3h12.7M378.5 177.8h7.6M378.5 172.7h7.6M147.3 181.6v2.6"/>
<path d="M157.5 181.6v2.6M167.6 181.6v2.6M182.9 180.3h2.5M195.6 185.4v2.6M205.7 180.3h2.6M226.1 181.6v2.6M231.1 199.4v2.5M246.4 186.7v2.5M246.4 196.9v2.5M256.5 186.7v2.5M256.5 196.9v2.5M265.4 193h7.6"/>
<path d="M266.7 186.7v2.5M266.7 196.9v2.5M280.7 193h7.6M287 199.4v2.5M373.4 185.4h12.7M373.4 180.3h12.7M378.5 182.9h7.6M221 217.2v2.5M231.1 209.6v2.5M231.1 219.7v2.5M287 209.6v2.5M147.3 234.9v2.6"/>
<path d="M157.5 234.9v2.6M167.6 234.9v2.6M177.8 238.8h7.6M205.7 238.8h2.6M221 227.3v2.6M226.1 234.9v2.6M231.1 229.9v2.5M275.6 221h7.6M290.8 221h2.6M128.3 246.4h2.5M134.6 255.3v2.5M138.4 246.4h7.6"/>
<path d="M147.3 245.1v2.5M157.5 245.1v2.5M167.6 245.1v2.5M172.7 255.3v2.5M182.9 243.8h2.5M195.6 248.9v2.6M205.7 243.8h2.6M205.7 241.3h2.6M226.1 245.1v2.5M231.1 255.3v2.5M246.4 250.2v2.5M256.5 250.2v2.5"/>
<path d="M265.4 256.5h7.6M266.7 250.2v2.5M275.6 256.5h12.7M290.8 256.5h7.6M134.6 265.4v2.6M172.7 265.4v2.6M172.7 270.5v2.5M231.1 265.4v2.6M231.1 270.5v2.5M246.4 260.3v2.6M256.5 260.3v2.6M266.7 260.3v2.6"/>
<path d="M172.7 280.7v2.5M231.1 280.7v2.5"/>
</g>
<g fill="none" stroke="#000084" stroke-width=".19">
<path d="M52.7 75.6l1.2 1.2M52.7 78.1l1.2 1.2M52.7 73.1l1.2 1.2M53.9 75.6l-1.2 1.2M53.9 78.1l-1.2 1.2M53.9 73.1l-1.2 1.2M88.3 78.1l1.2 1.2M89.5 78.1l-1.2 1.2M108.6 78.1l1.2 1.2M109.8 78.1l-1.2 1.2M329.6 73.1l1.2 1.2M330.8 73.1l-1.2 1.2"/>
<path d="M52.7 80.7l1.2 1.2M52.7 90.8l1.2 1.2M52.7 88.3l1.2 1.2M53.9 80.7l-1.2 1.2M53.9 90.8l-1.2 1.2M53.9 88.3l-1.2 1.2M88.3 80.7l1.2 1.2M89.5 80.7l-1.2 1.2M108.6 80.7l1.2 1.2M109.8 80.7l-1.2 1.2M329.6 80.7l1.2 1.2M330.8 80.7l-1.2 1.2"/>
</g>
<path d="M323.5 75.1h2.8" fill="none" stroke="#006464" stroke-width=".19"/>
<text font-size="2" fill="#840000" x="301" y="277.8">Title: Amiga USB-C PD Power Supply</text>
<g font-size="1.5" fill="#840000">
<text x="301" y="265.1">USB-C PD 15 V -&gt; Amiga +5 V 4.5 A (eFuse protected), +12 V, -12 V</text>
<text x="301" y="273.8">File: Amiga USB-C PD Power Supply.kicad_sch</text>
<text x="301" y="271.1">Sheet: /</text>
<text x="301" y="281.2">Size: A3</text>
<text x="323" y="281.2">Date: 2026-11-03</text>
<text x="386" y="281.2">Rev: 1.2</text>
<text x="301" y="284">KiCad E.D.A. 10.0.4</text>
<text x="386" y="284">Id: 1/1</text>
</g>
<g font-size="1.3" fill="#840000">
<text x="35" y="12">1</text>
<text x="85" y="12">2</text>
<text x="135" y="12">3</text>
<text x="185" y="12">4</text>
<text x="235" y="12">5</text>
<text x="285" y="12">6</text>
<text x="335" y="12">7</text>
<text x="385" y="12">8</text>
<text x="10.3" y="36">A</text>
<text x="408.3" y="36">A</text>
<text x="10.3" y="86">B</text>
<text x="408.2" y="86">B</text>
<text x="10.3" y="136">C</text>
<text x="408.2" y="136">C</text>
<text x="10.3" y="186">D</text>
<text x="408.2" y="186">D</text>
<text x="10.3" y="236">E</text>
<text x="408.3" y="236">E</text>
<text x="10.3" y="286">F</text>
<text x="35" y="287">1</text>
<text x="85" y="287">2</text>
<text x="135" y="287">3</text>
<text x="185" y="287">4</text>
<text x="235" y="287">5</text>
<text x="285" y="287">6</text>
<text x="335" y="287">7</text>
<text x="385" y="287">8</text>
<text x="408.3" y="286">F</text>
</g>
<g font-size="1.3" fill="#0000c2">
<text x="25.4" y="12.6">Amiga USB-C PD Power Supply v1.2</text>
<text x="25.4" y="14.7">Needs a USB-C PD charger that offers 15 V at 3 A (45 W or more). U1 (CH224A) requests 15 V via R1 = 56k.</text>
<text x="25.4" y="16.7">U2/U4 run only while the PD contract holds (PG low -&gt; Q1 off) and VBUS &gt; ~11.5 V (R3/R4).</text>
<text x="63" y="12.6">-</text>
<text x="66.5" y="12.6">Amiga 500 / 600 / 1200 (and other +5/+12/-12 V machines)</text>
<text x="25.4" y="18.7">+5 V: U2 SY8205 -&gt; U3 eFuse (5.64 V OVLO, ~5.4 A limit): 4.5 A continuous.</text>
<text x="25.4" y="20.8">Budget: 45 W in, about 37 W out, e.g. 5 V 4.5 A + 12 V 1 A + -12 V 0.2 A.</text>
<text x="25.4" y="22.8">Original design. Spec targets only from Commodore PSU ratings and the SnCMuseum V2 board; no circuitry copied.</text>
<text x="104.5" y="18.7">+12 V: U4, 12.36 V.</text>
<text x="126.3" y="18.7">-12 V: U5 inverting, from +12 V.</text>
</g>
<g font-size="1.3" fill="#006464">
<text x="335.5" y="17.5">PWR_FLAG PWR_FLAG PWR_FLAG PWR_FLAG PWR_FLAG</text>
<text x="335.5" y="17.5">PWR_FLAG PWR_FLAG</text>
<text x="366" y="17.5">PWR_FLAG PWR_FLAG</text>
<text x="337.8" y="27.6">VBUS</text>
<text x="348.5" y="27.6">GND</text>
<text x="368.2" y="27.6">-12V</text>
<text x="378.4" y="27.6">+12V</text>
<text x="36.9" y="58.1">J1</text>
<text x="223.5" y="55.6">C5</text>
<text x="223.5" y="58.1">100nF/50V</text>
<text x="42.1" y="61.9">VBUS</text>
<text x="67" y="63.5" transform="rotate(-90 67 63.5)">VBUS</text>
<text x="72.1" y="63.5" transform="rotate(-90 72.1 63.5)">VBUS</text>
<text x="77.2" y="63.5" transform="rotate(-90 77.2 63.5)">VBUS</text>
<text x="82.3" y="63.5" transform="rotate(-90 82.3 63.5)">VBUS</text>
<text x="97.7" y="63.2">U1</text>
<text x="99" y="60.7">VBUS</text>
<text x="43.3" y="67">CC1</text>
<text x="43.3" y="69.6">CC2</text>
<text x="144.8" y="67">VBUS</text>
<text x="154.9" y="67">VBUS</text>
<text x="165.1" y="67">VBUS</text>
<text x="194.2" y="68.3">U2</text>
<text x="318.7" y="68.3">U3</text>
<text x="44.2" y="74.6">D-</text>
<text x="44.2" y="77.2">D-</text>
<text x="91.9" y="74.6">CC2</text>
<text x="91.9" y="72.1">CC1</text>
<text x="100" y="74.2" transform="rotate(-90 100 74.2)">VBUS</text>
<text x="101.1" y="77.2">CFG1</text>
<text x="102.6" y="72.9" transform="rotate(-90 102.6 72.9)">VDD</text>
<text x="103.4" y="72.1">PG</text>
<text x="149.9" y="75.9">C2</text>
<text x="160" y="75.9">C3</text>
<text x="168.6" y="76.2" transform="rotate(-90 168.6 76.2)">VBUS</text>
<text x="170.2" y="75.9">C4</text>
<text x="173.7" y="73.7" transform="rotate(-90 173.7 73.7)">VBUS</text>
<text x="189" y="77.2">EN</text>
<text x="189" y="72.1">IN</text>
<text x="189" y="74.6">IN</text>
<text x="199.5" y="72.1">BS</text>
<text x="199.7" y="74.6">LX</text>
<text x="228.6" y="75.9">L1</text>
<text x="313.4" y="77.2">EN/UVLO</text>
<text x="313.4" y="72.1">IN</text>
<text x="319.3" y="74.6">AUXOFF</text>
<text x="322.8" y="72.1">OUT</text>
<text x="323.4" y="77.2">FLT</text>
<text x="343.9" y="73.2" transform="rotate(-90 343.9 73.2)">+5V</text>
<text x="44.2" y="79.7">D+</text>
<text x="44.2" y="82.3">D+</text>
<text x="91.9" y="82.3">DP</text>
<text x="91.9" y="79.7">DM</text>
<text x="100" y="83.3" transform="rotate(-90 100 83.3)">GND</text>
<text x="101.1" y="79.7">CFG2</text>
<text x="101.1" y="82.3">CFG3</text>
<text x="149.9" y="78.4">10uF/50V 10uF/50V 100nF/50V</text>
<text x="189" y="82.3">SS</text>
<text x="196.6" y="82.8" transform="rotate(-90 196.6 82.8)">GND</text>
<text x="198.4" y="82.3">VCC</text>
<text x="199.6" y="79.7">FB</text>
<text x="228.6" y="78.4">4.7uH</text>
<text x="313.4" y="79.7">OVLO</text>
<text x="313.4" y="82.3">DVDT</text>
<text x="320.4" y="82.3">ITIMER</text>
<text x="321" y="82.8" transform="rotate(-90 321 82.8)">GND</text>
<text x="323.4" y="79.7">ILM</text>
<text x="363.7" y="82.3">+5V</text>
<text x="42" y="89.9">SBU1</text>
<text x="145.3" y="87.3">GND</text>
<text x="155.4" y="87.3">GND</text>
<text x="165.6" y="87.3">GND</text>
<text x="374.6" y="88.6">D1</text>
<text x="31.5" y="93" transform="rotate(-90 31.5 93)">SHIELD</text>
<text x="39.1" y="93" transform="rotate(-90 39.1 93)">GND</text>
<text x="42" y="92.4">SBU2</text>
<text x="76.2" y="92.4">VBUS</text>
<text x="95.3" y="91.1">CH224A</text>
<text x="97" y="93.7">GND</text>
<text x="190.1" y="91.1">SY8205FCC</text>
<text x="193.5" y="93.7">GND</text>
<text x="248.9" y="91.1">C6</text>
<text x="248.9" y="93.7">22uF/25V 22uF/25V 22uF/25V 22uF/25V</text>
<text x="259.1" y="91.1">C7</text>
<text x="269.2" y="91.1">C8</text>
<text x="279.4" y="91.1">C9</text>
<text x="311.4" y="91.1">TPS259470ARPWR</text>
<text x="318" y="93.7">GND</text>
<text x="360.4" y="93.5" transform="rotate(-90 360.4 93.5)">+5V</text>
<text x="368.3" y="93.7">22uF/25V</text>
<text x="368.3" y="91.1">C12</text>
<text x="393.4" y="93.5" transform="rotate(-90 393.4 93.5)">GND</text>
<text x="81.3" y="101.3">C1</text>
<text x="127" y="101.3">R1</text>
<text x="371.9" y="96.2">SMF5.0A</text>
<text x="28.4" y="106.4">GND</text>
<text x="29.2" y="103.8">USB-C (power in)</text>
<text x="36.1" y="106.4">GND</text>
<text x="81.3" y="103.8">1uF/50V</text>
<text x="127" y="103.8">56k</text>
<text x="175.3" y="103.8">C28</text>
<text x="175.3" y="106.4">1uF/50V</text>
<text x="185.4" y="103.8">C27</text>
<text x="185.4" y="106.4">100nF/50V</text>
<text x="215.9" y="106.4">100pF</text>
<text x="215.9" y="103.8">C10</text>
<text x="233.7" y="103.8">R5</text>
<text x="233.7" y="106.4">75k</text>
<text x="244.3" y="102.6">GND</text>
<text x="254.5" y="102.6">GND</text>
<text x="264.7" y="102.6">GND</text>
<text x="274.8" y="102.6">GND</text>
<text x="299.7" y="103.8">R8</text>
<text x="299.7" y="106.4">100k</text>
<text x="309.9" y="103.8">R10</text>
<text x="309.9" y="106.4">100k</text>
<text x="345.4" y="106.4">620R</text>
<text x="345.4" y="103.8">R12</text>
<text x="363.7" y="102.6">GND</text>
<text x="76.7" y="112.7">GND</text>
<text x="122.4" y="112.7">GND</text>
<text x="320" y="108.9">C11</text>
<text x="320" y="111.5">2.2nF</text>
<text x="170.7" y="115.3">GND</text>
<text x="180.8" y="115.3">GND</text>
<text x="340.9" y="115.3">GND</text>
<text x="353.6" y="115.3">+5V</text>
<text x="55.9" y="122.9">VBUS</text>
<text x="91.4" y="122.9">VBUS</text>
<text x="233.7" y="124.2">R6</text>
<text x="299.7" y="124.2">R9</text>
<text x="309.9" y="124.2">R11</text>
<text x="315.5" y="120.4">GND</text>
<text x="335.3" y="124.2">R14</text>
<text x="358.1" y="124.2">R13</text>
<text x="61" y="131.8">R2</text>
<text x="96.5" y="131.8">R3</text>
<text x="233.7" y="126.7">10k</text>
<text x="299.7" y="126.7">47k</text>
<text x="309.9" y="126.7">27k</text>
<text x="335.3" y="126.7">1k</text>
<text x="358.1" y="126.7">1k</text>
<text x="61" y="134.3">100k</text>
<text x="72.3" y="136.9">Q1</text>
<text x="96.5" y="134.3">100k</text>
<text x="229.1" y="135.6">GND</text>
<text x="295.1" y="135.6">GND</text>
<text x="305.3" y="135.6">GND</text>
<text x="331.4" y="136.9">D3</text>
<text x="354.3" y="136.9">D2</text>
<text x="340.1" y="141.7" transform="rotate(-90 340.1 141.7)">GND</text>
<text x="330.8" y="144.5">RED</text>
<text x="352.4" y="144.5">GREEN</text>
<text x="69.9" y="154.6">2N7002</text>
<text x="74.2" y="157.2">GND</text>
<text x="106.7" y="157.2">R4</text>
<text x="106.7" y="159.7">12k</text>
<text x="223.5" y="159.7">C16</text>
<text x="223.5" y="162.3">100nF/50V</text>
<text x="102.1" y="168.6">GND</text>
<text x="144.8" y="168.6">VBUS</text>
<text x="154.9" y="168.6">VBUS</text>
<text x="165.1" y="168.6">VBUS</text>
<text x="194.2" y="172.4">U4</text>
<text x="390" y="169.9">J2</text>
<text x="149.9" y="177.5">C13</text>
<text x="160" y="177.5">C14</text>
<text x="170.2" y="177.5">C15</text>
<text x="173.7" y="177.8" transform="rotate(-90 173.7 177.8)">VBUS</text>
<text x="188.5" y="176.2">VIN</text>
<text x="199.8" y="178.8">SW</text>
<text x="199.9" y="176.2">CB</text>
<text x="228.6" y="177.5">L2</text>
<text x="369.3" y="177.3" transform="rotate(-90 369.3 177.3)">+5V</text>
<text x="374.4" y="179.8" transform="rotate(-90 374.4 179.8)">GND</text>
<text x="374.4" y="174.8" transform="rotate(-90 374.4 174.8)">+5V</text>
<text x="149.9" y="180">10uF/25V 10uF/25V 100nF/50V</text>
<text x="188.5" y="181.3">EN</text>
<text x="196.6" y="182.4" transform="rotate(-90 196.6 182.4)">GND</text>
<text x="200.1" y="181.3">FB</text>
<text x="228.6" y="180">12uH</text>
<text x="243.7" y="183.9">+12V</text>
<text x="253.9" y="183.9">+12V</text>
<text x="264.1" y="183.9">+12V</text>
<text x="374.4" y="185.5" transform="rotate(-90 374.4 185.5)">+12V</text>
<text x="145.3" y="188.9">GND</text>
<text x="155.4" y="188.9">GND</text>
<text x="165.6" y="188.9">GND</text>
<text x="187.4" y="190.2">LMR51430XDDCR</text>
<text x="223.4" y="188.9">+12V</text>
<text x="275.5" y="190.2">D4</text>
<text x="369.3" y="188.1" transform="rotate(-90 369.3 188.1)">-12V GND</text>
<text x="386" y="190.2">AMIGA OUT</text>
<text x="193.5" y="192.7">GND</text>
<text x="228.5" y="196.6">+12V</text>
<text x="248.9" y="195.3">22uF/25V 22uF/25V 22uF/25V</text>
<text x="248.9" y="192.7">C17</text>
<text x="259.1" y="192.7">C18</text>
<text x="261.3" y="195.7" transform="rotate(-90 261.3 195.7)">+12V</text>
<text x="269.2" y="192.7">C19</text>
<text x="273.1" y="197.8">SMF13A</text>
<text x="284.4" y="196.6">+12V</text>
<text x="294.3" y="195.1" transform="rotate(-90 294.3 195.1)">GND</text>
<text x="233.7" y="205.4">R15</text>
<text x="233.7" y="208">100k</text>
<text x="244.3" y="204.2">GND</text>
<text x="254.5" y="204.2">GND</text>
<text x="264.7" y="204.2">GND</text>
<text x="289.6" y="208">4.7k</text>
<text x="289.6" y="205.4">R17</text>
<text x="285.7" y="218.1">D5</text>
<text x="223.5" y="223.2">C23</text>
<text x="223.5" y="225.8">100nF/50V</text>
<text x="233.7" y="225.8">R16</text>
<text x="271.5" y="223" transform="rotate(-90 271.5 223)">GND</text>
<text x="283.8" y="225.8">GREEN</text>
<text x="144.7" y="232.1">+12V</text>
<text x="154.8" y="232.1">+12V</text>
<text x="165" y="232.1">+12V</text>
<text x="233.7" y="228.3">5.1k</text>
<text x="188.5" y="239.7">VIN</text>
<text x="194.2" y="235.9">U5</text>
<text x="199.9" y="239.7">CB</text>
<text x="229.1" y="237.2">GND</text>
<text x="133.3" y="243.5">D8</text>
<text x="149.9" y="243.5">10uF/50V 10uF/50V 100nF/50V</text>
<text x="149.9" y="241">C20</text>
<text x="160" y="241">C21</text>
<text x="170.2" y="241">C22</text>
<text x="173.7" y="241.4" transform="rotate(-90 173.7 241.4)">+12V</text>
<text x="188.5" y="244.8">EN</text>
<text x="196.6" y="245.9" transform="rotate(-90 196.6 245.9)">GND</text>
<text x="199.8" y="242.3">SW</text>
<text x="200.1" y="244.8">FB</text>
<text x="228.6" y="243.5">12uH</text>
<text x="228.6" y="241">L3</text>
<text x="131.4" y="251.2">GREEN</text>
<text x="152.1" y="248.4" transform="rotate(-90 152.1 248.4)">GND</text>
<text x="244.3" y="247.4">GND</text>
<text x="254.5" y="247.4">GND</text>
<text x="264.7" y="247.4">GND</text>
<text x="144.7" y="252.4">-12V</text>
<text x="154.8" y="252.4">-12V</text>
<text x="165" y="252.4">-12V+12V</text>
<text x="187.4" y="253.7">LMR51430XDDCR</text>
<text x="192.9" y="256.2">-12V</text>
<text x="224" y="252.4">GND</text>
<text x="229.1" y="252.4">GND</text>
<text x="248.9" y="256.2">C24</text>
<text x="259.1" y="256.2">C25</text>
<text x="269.2" y="256.2">C26</text>
<text x="275.5" y="253.7">D6</text>
<text x="285.7" y="253.7">D7</text>
<text x="137.2" y="263.9">4.7k</text>
<text x="137.2" y="261.3">R22</text>
<text x="175.3" y="261.3">R18</text>
<text x="175.3" y="263.9">100k</text>
<text x="233.7" y="261.3">R20</text>
<text x="233.7" y="263.9">100k</text>
<text x="248.9" y="258.8">22uF/25V 22uF/25V 22uF/25V</text>
<text x="261.3" y="258.6" transform="rotate(-90 261.3 258.6)">GND</text>
<text x="271.5" y="258.6" transform="rotate(-90 271.5 258.6)">GND</text>
<text x="273" y="261.3">B5819W</text>
<text x="283.3" y="261.3">SMF13A</text>
<text x="294.3" y="259.2" transform="rotate(-90 294.3 259.2)">-12V</text>
<text x="304.5" y="259.2" transform="rotate(-90 304.5 259.2)">-12V</text>
<text x="243.7" y="267.7">-12V</text>
<text x="253.9" y="267.7">-12V</text>
<text x="264.1" y="267.7">-12V</text>
<text x="132" y="272.8">-12V</text>
<text x="175.3" y="279.1">20k</text>
<text x="175.3" y="276.6">R19</text>
<text x="233.7" y="279.1">5.1k</text>
<text x="233.7" y="276.6">R21</text>
<text x="170.1" y="288">-12V</text>
<text x="228.5" y="288">-12V</text>
</g>
<g font-size="1.3" fill="#0f0f0f">
<text x="360.6" y="34" transform="rotate(-90 360.6 34)">5V_BUCK</text>
<text x="220.9" y="49.5" transform="rotate(-90 220.9 49.5)">BOOT5</text>
<text x="55.9" y="65.9">CC1</text>
<text x="55.9" y="68.5">CC2</text>
<text x="82.4" y="71">CC1</text>
<text x="111.8" y="71">PG</text>
<text x="208.3" y="71">BOOT5</text>
<text x="220.9" y="66.3" transform="rotate(-90 220.9 66.3)">SW5</text>
<text x="225.9" y="69.8" transform="rotate(-90 225.9 69.8)">SW5</text>
<text x="298.7" y="71">5V_BUCK</text>
<text x="82.4" y="73.5">CC2</text>
<text x="111.8" y="76.1">CFG1</text>
<text x="180.2" y="76.1">EN</text>
<text x="208.3" y="73.5">SW5</text>
<text x="301.5" y="76.1">EF_EN</text>
<text x="332.7" y="76.1">FLT</text>
<text x="179" y="81.2">SS5</text>
<text x="208.3" y="78.6">FB5</text>
<text x="208.3" y="81.2">VCC5</text>
<text x="299.2" y="78.6">EF_OVLO</text>
<text x="299.3" y="81.2">EF_DVDT</text>
<text x="332.7" y="78.6">EF_ILM</text>
<text x="246.3" y="85.1" transform="rotate(-90 246.3 85.1)">5V_BUCK</text>
<text x="256.4" y="85.1" transform="rotate(-90 256.4 85.1)">5V_BUCK</text>
<text x="266.6" y="85.1" transform="rotate(-90 266.6 85.1)">5V_BUCK</text>
<text x="276.7" y="85.1" transform="rotate(-90 276.7 85.1)">5V_BUCK</text>
<text x="124.3" y="95.2" transform="rotate(-90 124.3 95.2)">CFG1</text>
<text x="225.9" y="91.2" transform="rotate(-90 225.9 91.2)">5V_BUCK</text>
<text x="172.6" y="97.8" transform="rotate(-90 172.6 97.8)">VCC5</text>
<text x="182.8" y="97.8" transform="rotate(-90 182.8 97.8)">SS5</text>
<text x="213.2" y="97.8" transform="rotate(-90 213.2 97.8)">5V_BUCK</text>
<text x="231" y="97.8" transform="rotate(-90 231 97.8)">5V_BUCK</text>
<text x="297.1" y="97.8" transform="rotate(-90 297.1 97.8)">5V_BUCK</text>
<text x="307.2" y="97.8" transform="rotate(-90 307.2 97.8)">5V_BUCK</text>
<text x="342.8" y="97.8" transform="rotate(-90 342.8 97.8)">EF_ILM</text>
<text x="317.4" y="102.9" transform="rotate(-90 317.4 102.9)">EF_DVDT</text>
<text x="213.2" y="114.3" transform="rotate(-90 213.2 114.3)">FB5</text>
<text x="231" y="118.1" transform="rotate(-90 231 118.1)">FB5FB5</text>
<text x="297.1" y="118.1" transform="rotate(-90 297.1 118.1)">EF_EN</text>
<text x="297.1" y="116.4" transform="rotate(-90 297.1 116.4)">EF_EN</text>
<text x="307.2" y="118.7" transform="rotate(-90 307.2 118.7)">EF_OVLO</text>
<text x="307.2" y="118.1" transform="rotate(-90 307.2 118.1)">EF_OVLO</text>
<text x="332.6" y="118.1" transform="rotate(-90 332.6 118.1)">5V_BUCK</text>
<text x="76.1" y="137.2" transform="rotate(-90 76.1 137.2)">EN</text>
<text x="332.6" y="135.5" transform="rotate(-90 332.6 135.5)">LEDF</text>
<text x="355.5" y="135.7" transform="rotate(-90 355.5 135.7)">LED5</text>
<text x="58.3" y="141.2" transform="rotate(-90 58.3 141.2)">PG</text>
<text x="93.9" y="141.1" transform="rotate(-90 93.9 141.1)">EN</text>
<text x="323.1" y="139.6">FLT</text>
<text x="339.1" y="139.6">LEDF</text>
<text x="361.9" y="139.6">LED5</text>
<text x="63.3" y="144.7">PG</text>
<text x="104" y="151.1" transform="rotate(-90 104 151.1)">EN</text>
<text x="220.9" y="153.7" transform="rotate(-90 220.9 153.7)">BOOT12</text>
<text x="220.9" y="171.7" transform="rotate(-90 220.9 171.7)">SW12</text>
<text x="225.9" y="171.4" transform="rotate(-90 225.9 171.4)">SW12</text>
<text x="208.3" y="177.7">SW12</text>
<text x="208.3" y="175.1">BOOT12</text>
<text x="180.2" y="180.2">EN</text>
<text x="208.3" y="180.2">FB12</text>
<text x="220.9" y="217.2" transform="rotate(-90 220.9 217.2)">BOOTN</text>
<text x="231" y="219.7" transform="rotate(-90 231 219.7)">FB12</text>
<text x="231" y="217.1" transform="rotate(-90 231 217.1)">FB12</text>
<text x="286.9" y="218.2" transform="rotate(-90 286.9 218.2)">LED12</text>
<text x="293.4" y="220.9">LED12</text>
<text x="208.3" y="238.6">BOOTN</text>
<text x="220.9" y="234.1" transform="rotate(-90 220.9 234.1)">SWN</text>
<text x="225.9" y="234.9" transform="rotate(-90 225.9 234.9)">SWN</text>
<text x="178.9" y="243.7">ENN</text>
<text x="208.3" y="241.2">SWN</text>
<text x="208.3" y="243.7">FBN</text>
<text x="123.3" y="246.3">LEDN</text>
<text x="134.5" y="255.3" transform="rotate(-90 134.5 255.3)">LEDN</text>
<text x="172.6" y="272" transform="rotate(-90 172.6 272)">ENN</text>
<text x="172.6" y="270.5" transform="rotate(-90 172.6 270.5)">ENN</text>
<text x="231" y="271.9" transform="rotate(-90 231 271.9)">FBN</text>
</g>
<g font-size="1.3" fill="#a90000">
<text x="49.5" y="60.9">A4</text>
<text x="49.5" y="68.6">B5</text>
<text x="49.5" y="66">A5</text>
<text x="89.5" y="71.1">7</text>
<text x="99" y="68" transform="rotate(-90 99 68)">8</text>
<text x="101.6" y="68" transform="rotate(-90 101.6 68)">1</text>
<text x="106.6" y="71.1">10</text>
<text x="186" y="71.1">7</text>
<text x="203.8" y="71.1">1</text>
<text x="310.4" y="71.1">5</text>
<text x="328.2" y="71.1">6</text>
<text x="49.5" y="76.2">B7</text>
<text x="49.5" y="73.6">A7</text>
<text x="89.5" y="73.6">6</text>
<text x="107.2" y="76.2">9</text>
<text x="186" y="76.2">3</text>
<text x="186" y="73.6">8</text>
<text x="203.8" y="73.6">2</text>
<text x="310.4" y="76.2">1</text>
<text x="328.2" y="73.6">3</text>
<text x="328.2" y="76.2">4</text>
<text x="49.5" y="81.3">B6</text>
<text x="49.5" y="78.7">A6</text>
<text x="89.5" y="81.3">4</text>
<text x="89.5" y="78.7">5</text>
<text x="107.2" y="78.7">2</text>
<text x="107.2" y="81.3">3</text>
<text x="186" y="81.3">4</text>
<text x="203.8" y="78.7">5</text>
<text x="203.8" y="81.3">6</text>
<text x="310.4" y="78.7">2</text>
<text x="310.4" y="81.3">7</text>
<text x="327.6" y="81.3">10</text>
<text x="328.2" y="78.7">9</text>
<text x="49.5" y="88.9">A8</text>
<text x="99" y="86.4" transform="rotate(-90 99 86.4)">11</text>
<text x="195.6" y="85.8" transform="rotate(-90 195.6 85.8)">9</text>
<text x="320" y="85.8" transform="rotate(-90 320 85.8)">8</text>
<text x="49.5" y="91.4">B8</text>
<text x="30.5" y="97.9" transform="rotate(-90 30.5 97.9)">SH</text>
<text x="38.1" y="97.8" transform="rotate(-90 38.1 97.8)">A1</text>
<text x="76.2" y="141.7" transform="rotate(-90 76.2 141.7)">3</text>
<text x="69.1" y="144.8">1</text>
<text x="76.2" y="149.3" transform="rotate(-90 76.2 149.3)">2</text>
<text x="387.3" y="172.7">1</text>
<text x="186" y="175.2">3</text>
<text x="203.8" y="177.8">2</text>
<text x="203.8" y="175.2">6</text>
<text x="387.3" y="175.2">2</text>
<text x="387.3" y="177.8">3</text>
<text x="186" y="180.3">5</text>
<text x="195.6" y="184.9" transform="rotate(-90 195.6 184.9)">1</text>
<text x="203.8" y="180.3">4</text>
<text x="387.3" y="180.3">4</text>
<text x="387.3" y="182.9">5</text>
<text x="387.3" y="185.4">6</text>
<text x="186" y="238.7">3</text>
<text x="203.8" y="238.7">6</text>
<text x="186" y="243.8">5</text>
<text x="203.8" y="241.3">2</text>
<text x="203.8" y="243.8">4</text>
<text x="195.6" y="248.4" transform="rotate(-90 195.6 248.4)">1</text>
</g>
</svg>
